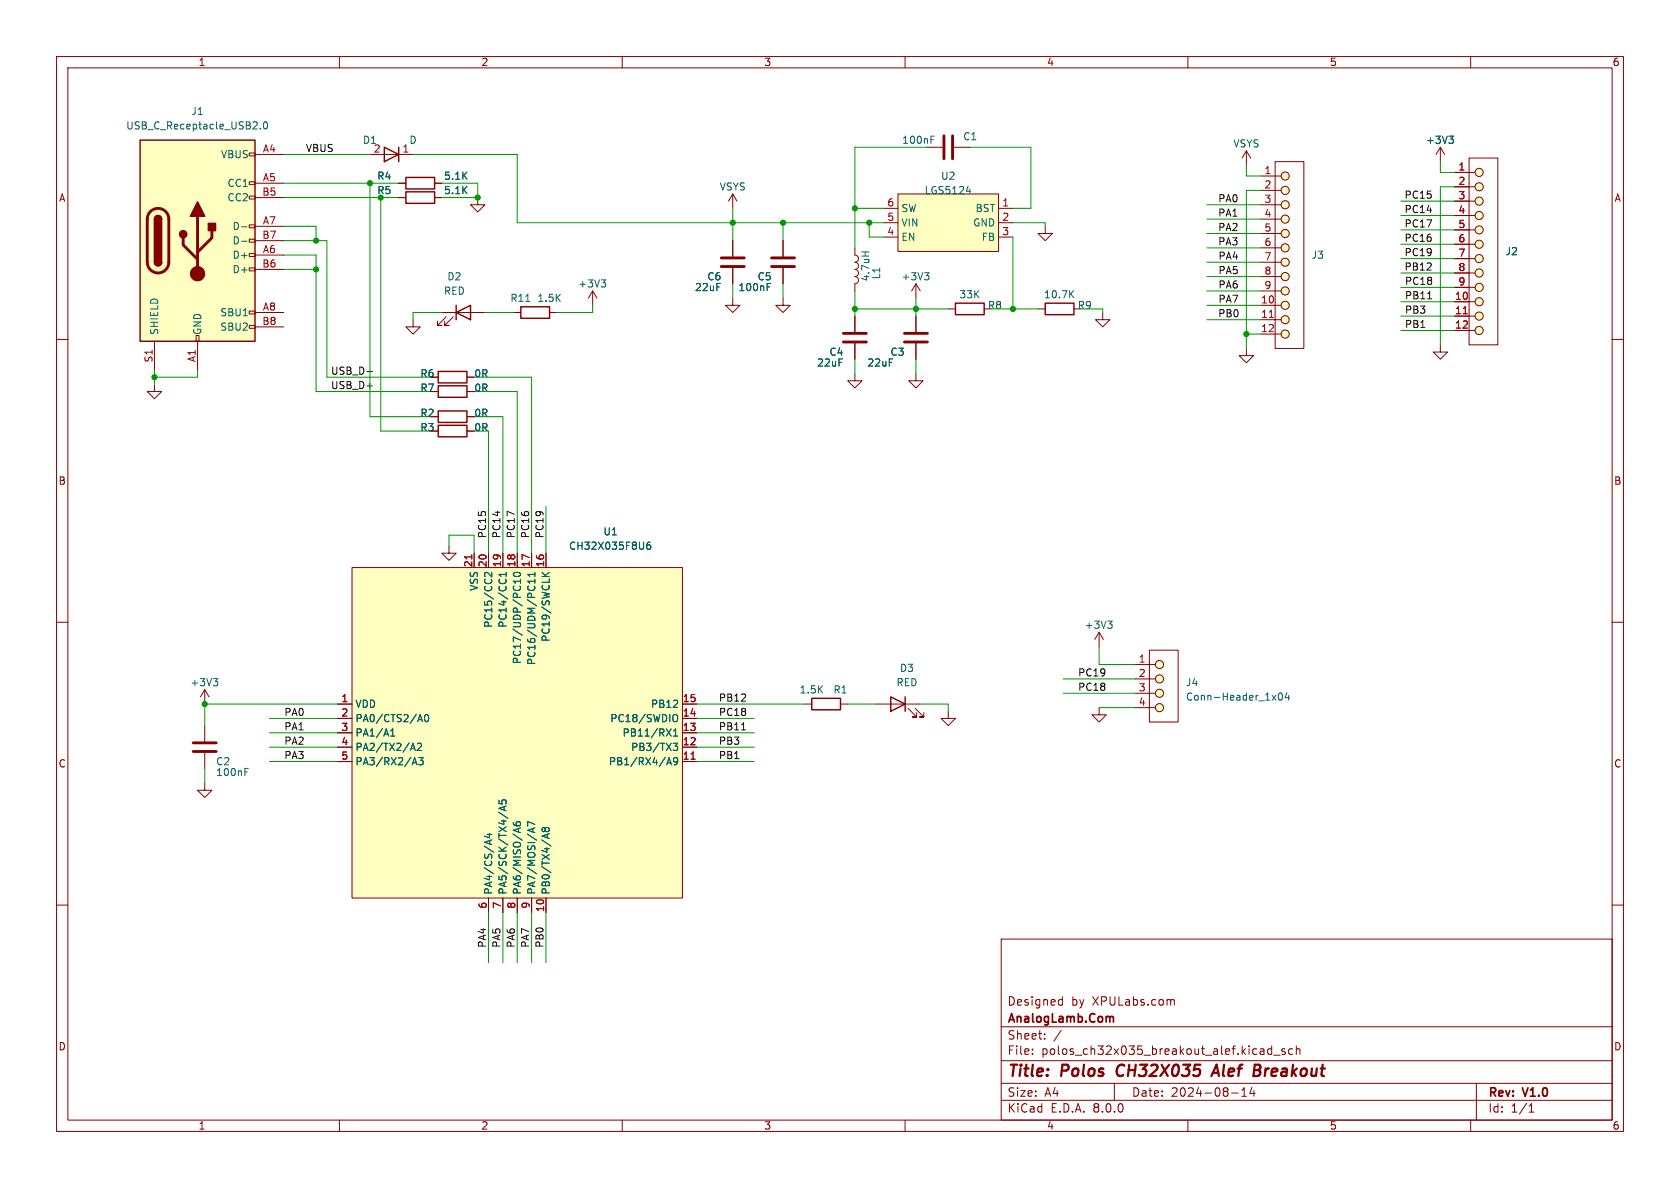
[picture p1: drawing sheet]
<svg xmlns="http://www.w3.org/2000/svg" width="297mm" height="210mm" viewBox="0 0 297 210" stroke-linecap="round" stroke-linejoin="round" font-family="sans-serif">
<g fill="none" stroke="#840000" stroke-width=".18">
<path d="M10 10h277v190h-277zM12 12h273v186h-273zM60 10v2M110 10v2M160 10v2M210 10v2M260 10v2M129.5 34.3v2.5M129.5 34.3l-.7 1.3M129.5 34.3l.8 1.3M163.8 26h2.8M168.7 26h2.7"/>
<path d="M257.2 38.1h3.5M257.2 35.6h3.5M257.2 33h3.5M257.2 30.5h3.5M259.7 27.9h5.1v33.1h-5.1zM10 60h2M90.8 55.2h1.3M97.2 55.2h1.2M104.8 51.4l-.8 1.3M104.8 51.4v2.6M104.8 51.4l.7 1.3M129.5 52.7v1.3h-1.2l1.2 1.2 1.3-1.2h-1.3"/>
<path d="M129.5 42.5v2.8M129.5 47.4v2.8M138.4 52.7v1.3h-1.2l1.2 1.2 1.3-1.2h-1.3M138.4 42.5v2.8M138.4 47.4v2.8M151.1 43.8v1.3a.63 .63 0 0 1 .7 .6 .63 .63 0 0 1-.7 .7 .63 .63 0 0 1 .7 .6 .63 .63 0 0 1-.7 .6 .63 .63 0 0 1 .7 .7 .63 .63 0 0 1-.7 .6 .63 .63 0 0 1 .7 .6 .63 .63 0 0 1-.7 .7v1.2M151.1 55.9v2.8M161.9 50.2v2.5M161.9 55.9v2.8M161.9 50.2l-.7 1.2M161.9 50.2l.8 1.2M167.6 54.6h1.3"/>
<path d="M174 54.6h1.3M183.5 54.6h1.3M184.8 40v1.3h-1.3l1.3 1.2 1.3-1.2h-1.3M189.9 54.6h1.2M194.9 55.2v1.3h-1.2l1.2 1.3 1.3-1.3h-1.3M257.2 58.4h3.5M257.2 55.9h3.5M257.2 53.3h3.5M257.2 50.8h3.5M257.2 48.3h3.5M257.2 45.7h3.5M257.2 43.2h3.5"/>
<path d="M257.2 40.6h3.5M285 60h2M76.2 73.7h1.3M76.2 69.2h1.3M76.2 66.7h1.3M82.5 73.7h1.3M82.5 69.2h1.3M82.5 66.7h1.3M151.1 66v1.3h-1.2l1.2 1.3 1.3-1.3h-1.3M151.1 60.7v2.8M161.9 66v1.3h-1.2l1.2 1.3 1.3-1.3h-1.3M161.9 60.7v2.8"/>
<path d="M10 110h2M194.3 111.8l-.8 1.2M194.3 111.8v2.5M194.3 111.8l.8 1.2M200.7 117.5h3.5M203.2 114.9h5.1v12.7h-5.1zM285 110h2M142.2 124.5h1.3M148.6 124.5h1.3M154.9 124.5h7.7M160.5 125.2l1.6 1.5h-.8h.8v-.7M161.8 125.2l1.5 1.5h-.7h.7v-.7"/>
<path d="M167.6 125.7v1.3h-1.2l1.2 1.3 1.3-1.3h-1.3M194.3 125.1v1.3h1.3l-1.3 1.2-1.3-1.2h1.3M200.7 125.1h3.5M200.7 122.6h3.5M200.7 120h3.5M10 160h2M285 160h2M177 166h108v32h-108zM187.4 176.7l.4 .1M187.8 176.2v1.5M187.8 177.6l-.4 .1M207 176.8h.5l.1 .9"/>
<path d="M60 198v2M110 198v2M160 198v2M177 194.5h108M177 191.5h108M177 187.5h108M177 181.5h108M182.5 186.3v.1M182.5 185.5v.1M184.7 183.6v.1M184.7 182.8v.1M187.6 182.1l-1.3 2"/>
<path d="M197 191.5v3M210 198v2M217.7 193.2h1.2M219.5 193.8h.9M219.5 192.7l.5-.4v1.5M221.3 192.2l-.3 1.1h.9M221.7 192.8v1M224.8 184.9v1.5M224.8 185.5l-.4-.1-.3 .3v.4l.1 .2h.6M225.2 186.5h1.1M227.2 185.5l-.4-.1-.2 .2 .1 .2 .5 .2v.3h-.6M228.5 185.5l-.4-.1-.3 .3v.4l.2 .2h.5"/>
<path d="M229.2 185.5l.2-.1 .3 .1 .1 .9M229.2 184.9v1.5M260 198v2M261 191.5v6.5M270.3 196.6h.9M270.3 195.5l.4-.4v1.5"/>
<circle cx="261.5" cy="30.5" r=".72"/>
<circle cx="261.5" cy="35.6" r=".72"/>
<circle cx="261.5" cy="38.1" r=".72"/>
<circle cx="261.5" cy="33" r=".72"/>
<circle cx="261.5" cy="40.6" r=".72"/>
<circle cx="261.5" cy="43.2" r=".72"/>
<circle cx="261.5" cy="55.9" r=".72"/>
<circle cx="261.5" cy="58.4" r=".72"/>
<circle cx="261.5" cy="48.3" r=".72"/>
<circle cx="261.5" cy="53.3" r=".72"/>
<circle cx="261.5" cy="50.8" r=".72"/>
<circle cx="261.5" cy="45.7" r=".72"/>
<circle cx="205" cy="117.5" r=".72"/>
<circle cx="205" cy="125.1" r=".72"/>
<circle cx="205" cy="122.6" r=".72"/>
<circle cx="205" cy="120" r=".72"/>
</g>
<path d="M197.7 188.5a1.27 1.27 0 0 0 0 1.6M214.2 190.2l.9-2 .4 2M214.4 189.6h1M222.7 189.3a.53 .53 0 0 1 0 .7M222.7 188.3a.44 .44 0 0 1 0 .7" fill="none" stroke="#840000" stroke-width=".4"/>
<path d="M196.4 179.7l.4 .1v.1v.8" fill="none" stroke="#840000" stroke-width=".3"/>
<path d="M166.9 24v4.1M168.4 24v4.1M127.5 47.1h4.1M127.5 45.6h4.1M136.4 47.1h4.1M136.4 45.6h4.1M149.1 58.9h4.1M159.9 58.9h4.1M149.1 60.5h4.1M159.9 60.5h4.1" fill="none" stroke="#840000" stroke-width=".51"/>
<g fill="none" stroke="#006464" stroke-width=".18">
<path d="M164.6 24.7h.4M164.6 24.1h.6M93 53.3h.7M106.3 49.5h.8l-.5 .5M106.8 50l.3 .2v.3l-.3 .2M135.6 50.7h.5M152.3 44.5h1.3M152.9 44.5v.8M163.4 48.2h.8l-.4 .5M164 48.7l.2 .2v.3l-.2 .3M189.3 51.9l.5 .7M189.8 51.4l-.7 .7"/>
<path d="M195.8 109.8h.8l-.4 .5M196.4 110.3l.2 .2v.3l-.2 .3M224.9 122.9l.7 .9M225.6 122.9l-.7 .9M226.1 122.6l.2-.1a.68 .68 0 0 1 .4 .6 .68 .68 0 0 1-.4 .7l-.2-.2-.1-.3zM227.5 122.4l-.3 .9h.8M227.8 122.9v.9"/>
</g>
<path d="M92.1 54.2h5.1v2.1h-5.1zM168.9 53.6h5.1v2h-5.1zM184.8 53.6h5.1v2h-5.1zM77.5 72.6h5v2.1h-5zM77.5 68.2h5v2h-5zM77.5 65.7h5v2h-5zM143.5 123.4h5.1v2.1h-5.1zM157.5 123.2l2.5 1.3-2.5 1.2zM160 123.2v2.5" fill="none" stroke="#840000" stroke-width=".25"/>
<g fill="#ffffc2" stroke="#ffffc2" stroke-width=".18">
<circle cx="261.5" cy="58.4" r=".72"/>
<circle cx="261.5" cy="55.9" r=".72"/>
<circle cx="261.5" cy="53.3" r=".72"/>
<circle cx="261.5" cy="50.8" r=".72"/>
<circle cx="261.5" cy="48.3" r=".72"/>
<circle cx="261.5" cy="45.7" r=".72"/>
<circle cx="261.5" cy="43.2" r=".72"/>
<circle cx="261.5" cy="40.6" r=".72"/>
<circle cx="261.5" cy="38.1" r=".72"/>
<circle cx="261.5" cy="35.6" r=".72"/>
<circle cx="261.5" cy="33" r=".72"/>
<circle cx="261.5" cy="30.5" r=".72"/>
<circle cx="205" cy="125.1" r=".72"/>
<circle cx="205" cy="122.6" r=".72"/>
<circle cx="205" cy="120" r=".72"/>
<circle cx="205" cy="117.5" r=".72"/>
</g>
<path d="M258.7 55.5h.7" fill="none" stroke="#a90000" stroke-width=".18"/>
<path d="M158.7 34.3h17.8v10.2h-17.8z" fill="#ffffc2"/>
<path d="M156.2 39.4h2.5M156.2 36.8h2.5M158.7 34.3h17.8v10.2h-17.8zM176.5 39.4h2.6M176.5 36.8h2.6M156.2 41.9h2.5M176.5 41.9h2.6M220.3 61.6v1.3h1.3l-1.3 1.2-1.2-1.2h1.2" fill="none" stroke="#840000" stroke-width=".18"/>
<path d="M170.8 33.8h.8M171.4 33.4v.8" fill="none" stroke="#006464" stroke-width=".18"/>
<path d="M62.2 100.3h58.4v58.5h-58.4z" fill="#ffffc2"/>
<g fill="none" stroke="#840000" stroke-width=".18">
<path d="M65.4 27.3h7.6M70.5 32.4h1.3M70.5 34.9h1.3M76.8 32.4h1.3M76.8 34.9h1.3M220.3 26.7l-.7 1.2M220.3 26.7v2.5M220.3 26.7l.8 1.2M222.9 38.7h3.5M222.9 36.2h3.5M222.9 33.7h3.5M222.9 31.1h3.5"/>
<path d="M225.4 28.6h5.1v33h-5.1zM254.6 26l-.7 1.3M254.6 26v2.6M254.6 26l.8 1.3M73 56.5v1.3h1.3l-1.3 1.3-1.2-1.3h1.2M222.9 59.1h3.5M222.9 56.5h3.5M222.9 54h3.5M222.9 51.4h3.5M222.9 48.9h3.5M222.9 46.4h3.5M222.9 43.8h3.5"/>
<path d="M222.9 41.3h3.5M27.3 67.9v1.3h1.3l-1.3 1.3-1.3-1.3h1.3M254.6 61v1.2h1.3l-1.3 1.3-1.2-1.3h1.2M83.8 97.8v2.5M86.4 97.8v2.5M88.9 97.8v2.5M91.4 97.8v2.5M94 97.8v2.5M96.5 97.8v2.5M62.2 100.3h58.4v58.5h-58.4zM36.2 138.4v1.3h1.3l-1.3 1.3-1.3-1.3h1.3M36.2 128.3v2.8"/>
<path d="M36.2 133.1v2.8M59.7 124.5h2.5M59.7 134.6h2.5M59.7 132.1h2.5M59.7 129.5h2.5M59.7 127h2.5M120.6 124.5h2.6M120.6 134.6h2.6M120.6 132.1h2.6M120.6 129.5h2.6M120.6 127h2.6M86.4 158.8v2.5"/>
<path d="M88.9 158.8v2.5M91.4 158.8v2.5M94 158.8v2.5M96.5 158.8v2.5"/>
<circle cx="227.2" cy="33.7" r=".72"/>
<circle cx="227.2" cy="36.2" r=".72"/>
<circle cx="227.2" cy="31.1" r=".72"/>
<circle cx="227.2" cy="38.7" r=".72"/>
<circle cx="227.2" cy="41.3" r=".72"/>
<circle cx="227.2" cy="43.8" r=".72"/>
<circle cx="227.2" cy="56.5" r=".72"/>
<circle cx="227.2" cy="51.4" r=".72"/>
<circle cx="227.2" cy="48.9" r=".72"/>
<circle cx="227.2" cy="46.4" r=".72"/>
<circle cx="227.2" cy="59.1" r=".72"/>
<circle cx="227.2" cy="54" r=".72"/>
</g>
<g fill="none" stroke="#006464" stroke-width=".18">
<path d="M256.1 24.1h.8l-.4 .5M256.7 24.6l.2 .2v.3l-.2 .2M114.9 95.8l-.3 .1a.86 .86 0 0 0 0 1.2l.4-.1 .1-.4-.3-.3-.3 .1-.2 .2M86.9 101.2v.8l-.9-.8-.3 .2 .1 .5M89.5 101.5h-1.3l.4 .4M89.5 101.2v.7M90.8 101.4a.75 .75 0 0 1 1.2 .2 .72 .72 0 0 1-1.3-.1zM92 102.8h-1.3l.4 .3M92 102.4v.7M94.6 101.2v.7M94.6 102.4v.7M94.6 102.8h-1.3l.4 .3"/>
<path d="M94.6 101.5h-1.3l.4 .4M95.8 101.2l.8 .7M97.1 101.2l-.7 .5M43.3 136.4h.4M43.3 135.8h.6M69.1 130.1h.7M69.1 129.2l.3-.4v1.3M72.7 132.3h.6M72.9 135.2l.4-1.3 .4 1.3M73 134.8h.6M73 131.4l.4 1.3M73.8 131.5l.5-.1 .2 .4-.8 .9h.8"/>
<path d="M74 127.2h.6M74 133.9h.8l-.4 .5 .4 .1v.6l-.2 .1-.6-.1M74.3 126.3l.4 1.3M75.2 126.4l.2-.1a.68 .68 0 0 1 .4 .6 .68 .68 0 0 1-.4 .7l-.2-.1-.1-.4zM117.8 128.8l.9 1.3M117.9 135.2l.4-1.3 .4 1.3M118 134.8h.6M118.7 128.8l-.9 1.3M119 131.4h.8l-.4 .5 .3 .1v.5l-.1 .2-.5-.1M119.1 130.1h.7M119.1 129.2l.3-.4v1.3M119.1 126.4l.2-.1a.43 .43 0 0 1 .5 .4v.5a.42 .42 0 0 1-.2 .3 .42 .42 0 0 1-.5 0"/>
<path d="M119.8 134.5l-.2 .2h-.4l-.1-.2 .1-.5 .4-.1 .1 .2a.84 .84 0 0 1-.3 1.1h-.2M86.1 147.5h.8M86.5 147.3v.8l-.9-.3M86.6 148.6v.6M86.9 148.5l-1.2 .4M88.1 143.6l1.7 1.1M88.2 141.5v.6h.6l-.1-.2 .1-.4 .1-.1 .5 .1 .1 .1-.1 .5M89.1 142.6v.6M89.5 142.5l-1.3 .4 1.3 .4M90.7 145.4l.1 .3a.85 .85 0 0 0 1.2 0l-.1-.4h-.4l-.3 .2 .1 .4 .2 .1M91.7 146.5v.6M92 146.3l-1.3 .5"/>
<path d="M94.2 146.5v.6M94.6 146.3l-1.3 .5M94.6 145.7l-1.3-.5v.8M96.4 146.5l-.3-.2-.3 .2v.3l.3 .2 .3-.2M96.4 146.5l.2-.2h.4l.1 .2-.1 .4-.1 .1h-.4l-.1-.2M96.4 146.5v.3M96.7 147.5v.6M97.1 147.4l-1.3 .4 1.3 .4"/>
</g>
<path d="M224.4 56.1h.7M83.4 98.1v.7M122.2 134.2h.7" fill="none" stroke="#a90000" stroke-width=".18"/>
<path d="M34.2 132.8h4M34.2 131.3h4" fill="none" stroke="#840000" stroke-width=".51"/>
<path d="M67.9 26l2.6 1.3-2.6 1.3zM70.5 26v2.6M71.8 31.4h5v2h-5zM71.8 33.9h5v2h-5z" fill="none" stroke="#840000" stroke-width=".25"/>
<g fill="#ffffc2" stroke="#ffffc2" stroke-width=".18">
<circle cx="227.2" cy="59.1" r=".72"/>
<circle cx="227.2" cy="56.5" r=".72"/>
<circle cx="227.2" cy="54" r=".72"/>
<circle cx="227.2" cy="51.4" r=".72"/>
<circle cx="227.2" cy="48.9" r=".72"/>
<circle cx="227.2" cy="46.4" r=".72"/>
<circle cx="227.2" cy="43.8" r=".72"/>
<circle cx="227.2" cy="41.3" r=".72"/>
<circle cx="227.2" cy="38.7" r=".72"/>
<circle cx="227.2" cy="36.2" r=".72"/>
<circle cx="227.2" cy="33.7" r=".72"/>
<circle cx="227.2" cy="31.1" r=".72"/>
</g>
<path d="M24.8 24.8h20.3v35.5h-20.3z" fill="#ffffc2"/>
<g fill="none" stroke="#840000" stroke-width=".18">
<path d="M44.1 39.8h1v.5h-1zM44.1 34.7h1v.5h-1zM44.1 32.1h1v.5h-1zM44.1 27.1h1v.5h-1zM45.1 27.3h5.1M45.1 32.4h5.1M45.1 34.9h5.1M70.5 32.4h1.3M70.5 34.9h1.3M76.8 32.4h1.3M76.8 34.9h1.3M84.5 34.9v1.3h1.2l-1.2 1.3-1.3-1.3h1.3"/>
<path d="M257.2 33h2.5M257.2 35.6h2.5M257.2 38.1h2.5M257.2 30.5h2.5M34.7 59.3h.5v1h-.5zM44.1 57.5h1v.5h-1zM44.1 55h1v.5h-1zM44.1 47.4h1v.5h-1zM44.1 44.8h1v.5h-1zM44.1 42.3h1v.5h-1zM45.1 45.1h5.1M45.1 40h5.1"/>
<path d="M45.1 55.2h5.1M45.1 47.6h5.1M45.1 42.5h5.1M45.1 57.8h5.1M78.1 55.2h7.6M78.9 56l-1.6 1.5h.8h-.8v-.7M80.1 56l-1.5 1.5h.8h-.8v-.7M129.5 42.5v2.8M129.5 47.4v2.8M138.4 42.5v2.8M138.4 47.4v2.8M151.1 55.9v2.8"/>
<path d="M161.9 55.9v2.8M257.2 53.3h2.5M257.2 55.9h2.5M257.2 58.4h2.5M257.2 40.6h2.5M257.2 43.2h2.5M257.2 45.7h2.5M257.2 48.3h2.5M257.2 50.8h2.5M27.3 60.3v5.1M34.9 60.3v5.1M76.2 76.2h1.3"/>
<path d="M76.2 66.7h1.3M76.2 69.2h1.3M76.2 73.7h1.3M82.5 76.2h1.3M82.5 66.7h1.3M82.5 69.2h1.3M82.5 73.7h1.3M151.1 60.7v2.8M161.9 60.7v2.8M79.4 96.5v1.3h1.2l-1.2 1.3-1.3-1.3h1.3M83.8 97.8v2.5M86.4 97.8v2.5"/>
<path d="M88.9 97.8v2.5M91.4 97.8v2.5M94 97.8v2.5M96.5 97.8v2.5M36.2 121.9l-.8 1.3M36.2 121.9v2.6M36.2 121.9l.8 1.3M59.7 124.5h2.5M59.7 134.6h2.5M59.7 132.1h2.5M59.7 129.5h2.5M59.7 127h2.5"/>
<path d="M120.6 124.5h2.6M120.6 134.6h2.6M120.6 132.1h2.6M120.6 129.5h2.6M120.6 127h2.6M86.4 158.8v2.5M88.9 158.8v2.5M91.4 158.8v2.5M94 158.8v2.5M96.5 158.8v2.5"/>
</g>
<path d="M24.8 24.8h20.3v35.5h-20.3zM27.3 38.7a.64 .64 0 0 1 .6-.6 .64 .64 0 0 1 .7 .6M27.3 46.4a.64 .64 0 0 0 .6 .6 .64 .64 0 0 0 .7-.6M80.6 55.2l2.6-1.2v2.5zM80.6 54v2.5M77.5 75.2h5v2h-5z" fill="none" stroke="#840000" stroke-width=".25"/>
<path d="M26.6 37.4a1.91 1.91 0 0 1 2.1-.4 1.91 1.91 0 0 1 1.1 1.7v7.7a1.91 1.91 0 0 1-1.9 1.9 1.91 1.91 0 0 1-1.9-1.9v-7.8l.2-.7zM34.9 38.2v10.2M32.4 42v1.3l2.5 2.5M37.5 40.8v1.2l-2.6 2.6" fill="none" stroke="#840000" stroke-width=".51"/>
<g fill="#840000" stroke="#840000" stroke-width=".25">
<path d="M27.3 46.4h1.3a.64 .64 0 0 1-.7 .6 .64 .64 0 0 1-.6-.6z"/>
<path d="M27.3 38.7h1.3v7.7h-1.3z"/>
<path d="M27.5 38.3a.64 .64 0 0 1 .7-.1 .64 .64 0 0 1 .4 .5h-1.3z"/>
<path d="M34.9 35.7l1.3 2.5h-2.5z"/>
<path d="M36.8 39.5h1.3v1.3h-1.3z"/>
<circle cx="32.4" cy="41.4" r=".63"/>
</g>
<circle cx="34.9" cy="48.4" r="1.27" fill="#840000" stroke="#840000" stroke-width=".18"/>
<g fill="none" stroke="#006464" stroke-width=".18">
<path d="M46 22.7v.1M46.7 21.7l.2-.2a.68 .68 0 0 1 .4 .7 .68 .68 0 0 1-.4 .6l-.2-.1-.1-.4zM256.1 24.1h.8l-.4 .5M256.7 24.6l.2 .2v.3l-.2 .2M42.7 40.1h1M42.7 42.6h1M135.6 50.7h.5M114.9 95.8l-.3 .1a.86 .86 0 0 0 0 1.2l.4-.1 .1-.4-.3-.3-.3 .1-.2 .2M37.7 120h.8l-.4 .4M86.9 101.2v.8l-.9-.8-.3 .2 .1 .5M89.5 101.5h-1.3l.4 .4M89.5 101.2v.7"/>
<path d="M90.8 101.4a.75 .75 0 0 1 1.2 .2 .72 .72 0 0 1-1.3-.1zM92 102.8h-1.3l.4 .3M92 102.4v.7M94.6 101.2v.7M94.6 102.4v.7M94.6 102.8h-1.3l.4 .3M94.6 101.5h-1.3l.4 .4M95.8 101.2l.8 .7M97.1 101.2l-.7 .5M38.3 120.4l.2 .3v.3l-.2 .2M69.1 130.1h.7M69.1 129.2l.3-.4v1.3"/>
<path d="M72.7 132.3h.6M72.9 135.2l.4-1.3 .4 1.3M73 134.8h.6M73 131.4l.4 1.3M73.8 131.5l.5-.1 .2 .4-.8 .9h.8M74 127.2h.6M74 133.9h.8l-.4 .5 .4 .1v.6l-.2 .1-.6-.1M74.3 126.3l.4 1.3M75.2 126.4l.2-.1a.68 .68 0 0 1 .4 .6 .68 .68 0 0 1-.4 .7l-.2-.1-.1-.4zM117.8 128.8l.9 1.3M117.9 135.2l.4-1.3 .4 1.3M118 134.8h.6"/>
<path d="M118.7 128.8l-.9 1.3M119 131.4h.8l-.4 .5 .3 .1v.5l-.1 .2-.5-.1M119.1 130.1h.7M119.1 129.2l.3-.4v1.3M119.1 126.4l.2-.1a.43 .43 0 0 1 .5 .4v.5a.42 .42 0 0 1-.2 .3 .42 .42 0 0 1-.5 0M119.8 134.5l-.2 .2h-.4l-.1-.2 .1-.5 .4-.1 .1 .2a.84 .84 0 0 1-.3 1.1h-.2M86.1 147.5h.8M86.5 147.3v.8l-.9-.3M86.6 148.6v.6M86.9 148.5l-1.2 .4M88.1 143.6l1.7 1.1M88.2 141.5v.6h.6l-.1-.2 .1-.4 .1-.1 .5 .1 .1 .1-.1 .5"/>
<path d="M89.1 142.6v.6M89.5 142.5l-1.3 .4 1.3 .4M90.7 145.4l.1 .3a.85 .85 0 0 0 1.2 0l-.1-.4h-.4l-.3 .2 .1 .4 .2 .1M91.7 146.5v.6M92 146.3l-1.3 .5M94.2 146.5v.6M94.6 146.3l-1.3 .5M94.6 145.7l-1.3-.5v.8M96.4 146.5l-.3-.2-.3 .2v.3l.3 .2 .3-.2M96.4 146.5l.2-.2h.4l.1 .2-.1 .4-.1 .1h-.4l-.1-.2M96.4 146.5v.3M96.7 147.5v.6"/>
<path d="M97.1 147.4l-1.3 .4 1.3 .4"/>
</g>
<path d="M252.4 52.8h.7M64.9 65.7h.9M131.1 129h.7" fill="none" stroke="#0f0f0f" stroke-width=".18"/>
<g fill="none" stroke="#009600" stroke-width=".18">
<path d="M50.2 32.4h20.3M50.2 34.9h20.3M50.2 27.3h15.2M65.4 32.4v41.3h10.8M67.3 34.9v41.3h8.9M73 27.3h18.4v12.1h64.8M78.1 32.4h6.4v2.5h-6.4M129.5 36.8v5.7M138.4 39.4v3.1M151.1 36.8h5.1M153.7 39.4v2.5h2.5M163.8 26h-12.7v17.8"/>
<path d="M171.4 26h10.8v10.8h-3.1M179.1 39.4h5.7v.6M213.4 38.7h9.5M213.4 36.2h9.5M220.3 29.2v1.9h2.6M222.9 33.7h-2.6v27.9M247.6 38.1h9.6M247.6 35.6h9.6M254.6 28.6v1.9h2.6M257.2 33h-2.6v28M50.2 45.1h5.7v24.1h20.3M50.2 42.5h7.6v24.2h18.4"/>
<path d="M50.2 40h5.7v2.5M50.2 47.6h5.7M78.1 55.2h-5.1v1.3M85.7 55.2h5.1M104.8 54v1.2h-6.4M129.5 50.2v2.5M138.4 50.2v2.5M151.1 51.4v4.5M151.1 54.6h16.5M161.9 52.7v3.2M175.3 54.6h8.2M179.1 41.9v12.7"/>
<path d="M191.1 54.6h3.8v.6M213.4 43.8h9.5M213.4 46.4h9.5M213.4 56.5h9.5M213.4 51.4h9.5M213.4 48.9h9.5M213.4 54h9.5M213.4 41.3h9.5M220.3 59.1h2.6M247.6 53.3h9.6M247.6 58.4h9.6M247.6 50.8h9.6"/>
<path d="M247.6 55.9h9.6M247.6 45.7h9.6M247.6 43.2h9.6M247.6 48.3h9.6M247.6 40.6h9.6M27.3 65.4v2.5M34.9 65.4v1.3h-7.6M83.8 69.2h7.6v28.6M83.8 66.7h10.2v31.1M83.8 73.7h5.1v24.1M86.4 76.2v21.6M151.1 63.5v2.5"/>
<path d="M161.9 63.5v2.5M79.4 96.5v-1.9h4.4v3.2M96.5 89.5v8.3M194.3 114.3v3.2h6.4M36.2 135.9v2.5M47.6 127h12.1M47.6 132.1h12.1M47.6 134.6h12.1M47.6 129.5h12.1M59.7 124.5h-23.5v3.8M123.2 127h10.1M123.2 132.1h10.1"/>
<path d="M123.2 134.6h10.1M123.2 124.5h19M123.2 129.5h10.1M149.9 124.5h5M162.6 124.5h5v1.2M188 122.6h12.7M188 120h12.7M194.3 125.1h6.4M86.4 161.3v8.9M88.9 161.3v8.9M91.4 161.3v8.9M94 161.3v8.9"/>
<path d="M96.5 161.3v8.9"/>
</g>
<path d="M258.7 55.5h.7M83.4 98.1v.7M122.2 134.2h.7" fill="none" stroke="#a90000" stroke-width=".18"/>
<g fill="#009600" stroke="#009600" stroke-width=".18">
<circle cx="65.4" cy="32.4" r=".46"/>
<circle cx="67.3" cy="34.9" r=".46"/>
<circle cx="55.9" cy="42.5" r=".46"/>
<circle cx="55.9" cy="47.6" r=".46"/>
<circle cx="153.7" cy="39.4" r=".46"/>
<circle cx="151.1" cy="54.6" r=".46"/>
<circle cx="179.1" cy="54.6" r=".46"/>
<circle cx="161.9" cy="54.6" r=".46"/>
<circle cx="151.1" cy="36.8" r=".46"/>
<circle cx="36.2" cy="124.5" r=".46"/>
<circle cx="220.3" cy="59.1" r=".46"/>
<circle cx="84.5" cy="34.9" r=".46"/>
<circle cx="129.5" cy="39.4" r=".46"/>
<circle cx="138.4" cy="39.4" r=".46"/>
<circle cx="27.3" cy="66.7" r=".46"/>
</g>
<g font-size="2.8" fill="#840000">
<text x="178" y="190.9">Title:</text>
<text x="187.7" y="190.9">Polos</text>
<text x="198.3" y="190.9">CH32X035</text>
<text x="216.1" y="190.9">Alef</text>
<text x="224.1" y="190.9">Breakout</text>
</g>
<g font-size="2.1" fill="#840000">
<text x="178" y="178">Designed</text>
<text x="189.4" y="178">by</text>
<text x="193.2" y="178">XPULabs.com</text>
<text x="178" y="184">Sheet:</text>
<text x="178" y="181.2">AnalogLamb.Com</text>
<text x="178" y="186.7">File:</text>
<text x="184.1" y="186.7">polos_ch32x035_breakout_alef.kicad_sch</text>
<text x="178" y="196.9">KiCad</text>
<text x="178" y="194.1">Size:</text>
<text x="184.7" y="194.1">A4</text>
<text x="185.7" y="196.9">E.D.A.</text>
<text x="193.3" y="196.9">8.0.0</text>
<text x="200" y="194.1">Date:</text>
<text x="207" y="194.1">2024-08-14</text>
<text x="263" y="194.3">Rev:</text>
<text x="263" y="196.9">Id:</text>
<text x="267.1" y="196.9">1/1</text>
<text x="269.4" y="194.3">V1.0</text>
</g>
<g font-size="1.8" fill="#840000">
<text x="35" y="11.9">1</text>
<text x="85" y="11.9">2</text>
<text x="135" y="11.9">3</text>
<text x="185" y="11.9">4</text>
<text x="235" y="11.9">5</text>
<text x="285" y="11.9">6</text>
<text x="10.3" y="35.9">A</text>
<text x="285.3" y="35.9">A</text>
<text x="10.3" y="85.9">B</text>
<text x="285.3" y="85.9">B</text>
<text x="10.3" y="135.9">C</text>
<text x="285.3" y="135.9">C</text>
<text x="10.3" y="185.9">D</text>
<text x="285.3" y="185.9">D</text>
<text x="35" y="199.9">1</text>
<text x="85" y="199.9">2</text>
<text x="135" y="199.9">3</text>
<text x="185" y="199.9">4</text>
<text x="235" y="199.9">5</text>
<text x="285" y="199.9">6</text>
</g>
<g font-size="1.8" fill="#006464">
<text x="22.2" y="23.1">USB_C_Receptacle_USB2.0</text>
<text x="33.7" y="20.5">J1</text>
<text x="39" y="28.2">VBUS</text>
<text x="64.1" y="25.6">D1</text>
<text x="66" y="27.1">2</text>
<text x="72.3" y="25.6">D</text>
<text x="159.4" y="25.6">100nF</text>
<text x="170.2" y="25">C1</text>
<text x="217.9" y="26.3">VSYS</text>
<text x="252" y="25.6">+3V3</text>
<text x="40.1" y="33.2">CC1</text>
<text x="40.1" y="35.8">CC2</text>
<text x="66.6" y="32">R4</text>
<text x="66.6" y="34.5">R5</text>
<text x="78.4" y="32">5.1K</text>
<text x="78.4" y="34.5">5.1K</text>
<text x="127.1" y="33.9">VSYS</text>
<text x="163.4" y="34.5">LGS5124</text>
<text x="166.3" y="32">U2</text>
<text x="41" y="40.9">D-</text>
<text x="159.3" y="40.2">VIN</text>
<text x="159.3" y="37.7">SW</text>
<text x="171.9" y="40.2">GND</text>
<text x="172.4" y="37.7">BST</text>
<text x="41" y="45.9">D+</text>
<text x="41" y="43.4">D-</text>
<text x="159.3" y="42.8">EN</text>
<text x="173.5" y="42.8">FB</text>
<text x="231.8" y="45.9">J3</text>
<text x="266.1" y="45.3">J2</text>
<text x="41" y="48.5">D+</text>
<text x="78.4" y="52.3">RED</text>
<text x="79" y="49.8">D2</text>
<text x="90.1" y="53.6">R11</text>
<text x="94.9" y="53.6">1.5K</text>
<text x="102.1" y="51">+3V3</text>
<text x="122.8" y="51.7">22uF</text>
<text x="124.9" y="49.8">C6</text>
<text x="130.4" y="51.7">100nF</text>
<text x="133.8" y="49.8">C5</text>
<text x="153.9" y="49.8" transform="rotate(-90 153.9 49.8)">4.7uH</text>
<text x="155.8" y="49.5" transform="rotate(-90 155.8 49.5)">L1</text>
<text x="159.3" y="49.8">+3V3</text>
<text x="169.5" y="52.9">33K</text>
<text x="184.5" y="52.9">10.7K</text>
<text x="28.2" y="59.3" transform="rotate(-90 28.2 59.3)">SHIELD</text>
<text x="35.8" y="59.3" transform="rotate(-90 35.8 59.3)">GND</text>
<text x="38.8" y="56.1">SBU1</text>
<text x="38.8" y="58.6">SBU2</text>
<text x="174.6" y="54.8">R8</text>
<text x="190.4" y="54.8">R9</text>
<text x="144.4" y="65">22uF</text>
<text x="146.5" y="63.1">C4</text>
<text x="153.2" y="65">22uF</text>
<text x="157.3" y="63.1">C3</text>
<text x="74.2" y="69.4">R7</text>
<text x="74.2" y="66.9">R6</text>
<text x="83.7" y="69.4">0R</text>
<text x="83.7" y="66.9">0R</text>
<text x="74.2" y="73.9">R2</text>
<text x="74.2" y="76.4">R3</text>
<text x="83.7" y="73.9">0R</text>
<text x="83.7" y="76.4">0R</text>
<text x="106.6" y="94.8">U1</text>
<text x="100.5" y="97.4">CH32X035F8U6</text>
<text x="84.7" y="104.5" transform="rotate(-90 84.7 104.5)">VSS</text>
<text x="87.2" y="111.1" transform="rotate(-90 87.2 111.1)">PC15/CC2</text>
<text x="89.8" y="111.1" transform="rotate(-90 89.8 111.1)">PC14/CC1</text>
<text x="97.4" y="113.6" transform="rotate(-90 97.4 113.6)">PC19/SWCLK</text>
<text x="191.7" y="111.4">+3V3</text>
<text x="92.3" y="117.5" transform="rotate(-90 92.3 117.5)">PC17/UDP/PC10</text>
<text x="94.8" y="117.7" transform="rotate(-90 94.8 117.7)">PC16/UDM/PC11</text>
<text x="159" y="119">D3</text>
<text x="33.6" y="121.5">+3V3</text>
<text x="62.7" y="125.3">VDD</text>
<text x="115" y="125.3">PB12</text>
<text x="141.3" y="122.8">1.5K</text>
<text x="147.2" y="122.8">R1</text>
<text x="158.4" y="121.5">RED</text>
<text x="209.6" y="121.5">J4</text>
<text x="209.6" y="124.1">Conn-Header_1x04</text>
<text x="62.7" y="127.9">PA0/CTS2/A0</text>
<text x="62.7" y="130.4">PA1/A1</text>
<text x="107.8" y="127.9">PC18/SWDIO</text>
<text x="110" y="130.4">PB11/RX1</text>
<text x="38.1" y="135.5">C2</text>
<text x="38.1" y="137.4">100nF</text>
<text x="62.7" y="135.5">PA3/RX2/A3</text>
<text x="62.7" y="132.9">PA2/TX2/A2</text>
<text x="107.5" y="135.5">PB1/RX4/A9</text>
<text x="111.5" y="132.9">PB3/TX3</text>
<text x="87.2" y="158.2" transform="rotate(-90 87.2 158.2)">PA4/CS/A4</text>
<text x="89.8" y="158.2" transform="rotate(-90 89.8 158.2)">PA5/SCK/TX4/A5</text>
<text x="92.3" y="158.2" transform="rotate(-90 92.3 158.2)">PA6/MISO/A6</text>
<text x="94.8" y="158.2" transform="rotate(-90 94.8 158.2)">PA7/MOSI/A7</text>
<text x="97.4" y="158.2" transform="rotate(-90 97.4 158.2)">PB0/TX4/A8</text>
</g>
<g font-size="1.8" fill="#a90000">
<text x="46.4" y="27.1">A4</text>
<text x="71" y="27.1">1</text>
<text x="46.3" y="34.7">B5</text>
<text x="46.4" y="32.1">A5</text>
<text x="223.4" y="33.4">2</text>
<text x="223.4" y="35.9">3</text>
<text x="223.4" y="30.9">1</text>
<text x="257.7" y="32.8">2</text>
<text x="257.7" y="35.3">3</text>
<text x="257.7" y="30.2">1</text>
<text x="46.4" y="39.8">A7</text>
<text x="156.8" y="41.7">4</text>
<text x="156.8" y="39.1">5</text>
<text x="156.8" y="36.6">6</text>
<text x="177.1" y="39.1">2</text>
<text x="177.1" y="36.6">1</text>
<text x="177.1" y="41.7">3</text>
<text x="223.4" y="38.5">4</text>
<text x="223.4" y="41">5</text>
<text x="257.7" y="37.8">4</text>
<text x="257.7" y="40.4">5</text>
<text x="46.3" y="47.4">B6</text>
<text x="46.3" y="42.3">B7</text>
<text x="46.4" y="44.8">A6</text>
<text x="223.4" y="43.6">6</text>
<text x="223.4" y="46.1">7</text>
<text x="257.7" y="42.9">6</text>
<text x="257.7" y="45.5">7</text>
<text x="222.8" y="53.7">10</text>
<text x="223.4" y="48.6">8</text>
<text x="223.4" y="51.2">9</text>
<text x="257.1" y="53.1">10</text>
<text x="257.7" y="48">8</text>
<text x="257.7" y="50.5">9</text>
<text x="46.3" y="57.5">B8</text>
<text x="46.4" y="55">A8</text>
<text x="222.8" y="56.3">11</text>
<text x="222.8" y="58.8">12</text>
<text x="257.1" y="55.6">11</text>
<text x="257.1" y="58.2">12</text>
<text x="27.1" y="64.2" transform="rotate(-90 27.1 64.2)">S1</text>
<text x="34.7" y="64.1" transform="rotate(-90 34.7 64.1)">A1</text>
<text x="83.6" y="100.4" transform="rotate(-90 83.6 100.4)">21</text>
<text x="86.1" y="100.4" transform="rotate(-90 86.1 100.4)">20</text>
<text x="88.6" y="100.4" transform="rotate(-90 88.6 100.4)">19</text>
<text x="91.2" y="100.4" transform="rotate(-90 91.2 100.4)">18</text>
<text x="93.7" y="100.4" transform="rotate(-90 93.7 100.4)">17</text>
<text x="96.3" y="100.4" transform="rotate(-90 96.3 100.4)">16</text>
<text x="201.2" y="117.2">1</text>
<text x="201.2" y="119.8">2</text>
<text x="60.3" y="124.2">1</text>
<text x="120.6" y="124.2">15</text>
<text x="201.2" y="122.3">3</text>
<text x="201.2" y="124.8">4</text>
<text x="60.3" y="126.7">2</text>
<text x="60.3" y="129.3">3</text>
<text x="60.3" y="131.8">4</text>
<text x="120.6" y="131.8">12</text>
<text x="120.6" y="129.3">13</text>
<text x="120.6" y="126.7">14</text>
<text x="60.3" y="134.4">5</text>
<text x="120.6" y="134.4">11</text>
<text x="86.1" y="160.7" transform="rotate(-90 86.1 160.7)">6</text>
<text x="88.6" y="160.7" transform="rotate(-90 88.6 160.7)">7</text>
<text x="91.2" y="160.7" transform="rotate(-90 91.2 160.7)">8</text>
<text x="93.7" y="160.7" transform="rotate(-90 93.7 160.7)">9</text>
<text x="96.3" y="161.3" transform="rotate(-90 96.3 161.3)">10</text>
</g>
<g font-size="1.8" fill="#0f0f0f">
<text x="54" y="27">VBUS</text>
<text x="215.3" y="35.8">PA0</text>
<text x="248.2" y="35.2">PC15</text>
<text x="215.3" y="38.4">PA1</text>
<text x="215.3" y="40.9">PA2</text>
<text x="248.2" y="40.3">PC17</text>
<text x="248.2" y="37.8">PC14</text>
<text x="215.3" y="43.5">PA3</text>
<text x="215.3" y="46">PA4</text>
<text x="248.2" y="42.8">PC16</text>
<text x="248.2" y="47.9">PB12</text>
<text x="248.2" y="45.4">PC19</text>
<text x="215.3" y="48.5">PA5</text>
<text x="215.3" y="51.1">PA6</text>
<text x="215.3" y="53.6">PA7</text>
<text x="248.3" y="50.5">PC18</text>
<text x="248.3" y="53">PB11</text>
<text x="215.3" y="56.2">PB0</text>
<text x="248.3" y="58.1">PB1</text>
<text x="248.3" y="55.5">PB3</text>
<text x="58.4" y="68.9">USB_D+</text>
<text x="58.4" y="66.3">USB_D-</text>
<text x="86" y="95.3" transform="rotate(-90 86 95.3)">PC15</text>
<text x="88.6" y="95.3" transform="rotate(-90 88.6 95.3)">PC14</text>
<text x="91.1" y="95.3" transform="rotate(-90 91.1 95.3)">PC17</text>
<text x="93.6" y="95.3" transform="rotate(-90 93.6 95.3)">PC16</text>
<text x="96.2" y="95.3" transform="rotate(-90 96.2 95.3)">PC19</text>
<text x="190.5" y="119.7">PC19</text>
<text x="127" y="124.1">PB12</text>
<text x="190.5" y="122.2">PC18</text>
<text x="50.2" y="129.2">PA1</text>
<text x="50.2" y="126.7">PA0</text>
<text x="50.2" y="131.7">PA2</text>
<text x="127" y="131.7">PB3</text>
<text x="127" y="126.7">PC18</text>
<text x="127" y="129.2">PB11</text>
<text x="50.2" y="134.3">PA3</text>
<text x="127" y="134.3">PB1</text>
<text x="86" y="167.6" transform="rotate(-90 86 167.6)">PA4</text>
<text x="88.6" y="167.6" transform="rotate(-90 88.6 167.6)">PA5</text>
<text x="91.1" y="167.6" transform="rotate(-90 91.1 167.6)">PA6</text>
<text x="93.6" y="167.6" transform="rotate(-90 93.6 167.6)">PA7</text>
<text x="96.2" y="167.6" transform="rotate(-90 96.2 167.6)">PB0</text>
</g>
</svg>
